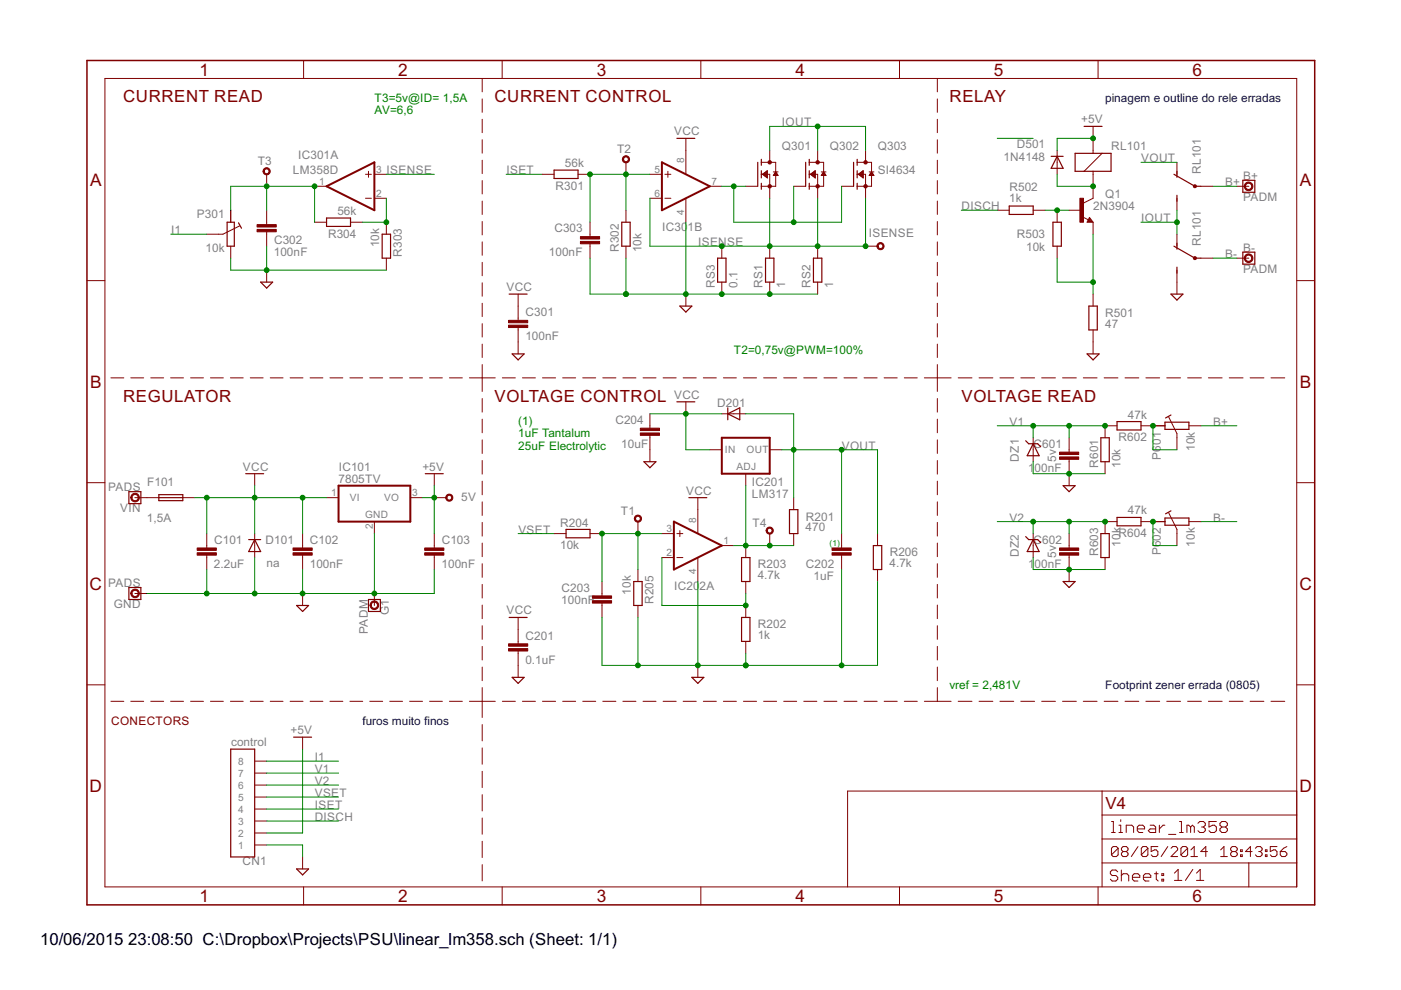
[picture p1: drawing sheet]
<svg xmlns="http://www.w3.org/2000/svg" width="297mm" height="210mm" viewBox="0 0 297 210" stroke-linecap="round" stroke-linejoin="round" font-family="sans-serif">
<g fill="none" stroke="#800000" stroke-width=".21">
<path d="M22.2 16.6h252.7v171.4h-252.7zM64.4 12.8v3.8M102.2 16.6v2.9M106.5 12.8v3.8M148.6 12.8v3.8M190.7 12.8v3.8M198.7 16.6v2.9M232.8 12.8v3.8M56.5 37v2.5M66.7 39.5h2.5M77.5 37h1.2M78.1 36.3v1.3"/>
<path d="M79.4 37h2.5M102.2 21v2.8M102.2 25.3v2.8M102.2 29.6v2.9M102.2 34v2.8M102.2 38.3v2.8M114.9 37h2.6M122.6 37h2.5M132.7 34.4v2.6M137.8 37h2.5M141 37h1.2M141.6 36.3v1.3"/>
<path d="M145.4 29.3v7.7M150.5 39.5h2.5M158.1 39.5h2.6M161.4 37h1.8v5M161.4 34.4h3.1v5.1h-3.1M161.7 37l1-.8v1.5zM161.7 37h1M161.8 36.9h.9M161.9 37.1h.8M161.9 36.7h.8M162 37.2h.7M162.1 36.6h.6"/>
<path d="M162.2 37.4h.5M162.3 36.5h.4M162.3 37.5h.4M162.4 36.4h.3M162.5 37.6h.2M162.6 36.3h.1M162.7 37.7h.1M163.2 31.9v2.5M164 36.4h1M164 37.1h.9M164.1 37h.7M164.2 36.9h.5"/>
<path d="M164.3 36.7h.4M164.3 36.6h.3M164.4 36.5h.1M164.5 36.4l.5 .8h-1zM168.3 39.5h2.5M171.6 37h1.8v5M171.6 34.4h3v5.1h-3M171.8 37l1-.8v1.5zM171.9 37h.9M171.9 36.9h.9M172 37.1h.8M172.1 36.7h.7"/>
<path d="M172.2 37.2h.6M172.3 36.6h.5M172.4 37.4h.4M172.4 36.5h.4M172.5 37.5h.3M172.6 36.4h.2M172.7 37.6h.1M172.7 36.3h.1M172.8 37.7h.1M173.4 31.9v2.5M174.1 36.4h1M174.2 37.1h.9"/>
<path d="M174.3 37h.7M174.3 36.9h.6M174.4 36.7h.4M174.5 36.6h.2M174.6 36.5h.1M174.6 36.4l.5 .8h-1zM178.4 39.5h2.6M181.7 37h1.8v5M181.7 34.4h3.1v5.1h-3.1M182 37l1-.8v1.5zM182 37h1M182.1 36.9h.9"/>
<path d="M182.2 37.1h.8M182.3 36.7h.7M182.4 37.2h.6M182.4 36.6h.6M182.5 37.4h.5M182.6 36.5h.4M182.7 37.5h.3M182.8 36.4h.2M182.8 37.6h.2M182.9 36.3h.1M183 37.7h.1M183.5 31.9v2.5"/>
<path d="M184.3 36.4h1M184.3 37.1h.9M184.4 37h.7M184.5 36.9h.6M184.6 36.7h.4M184.7 36.6h.2M184.7 36.5h.1M184.8 36.4l.5 .8h-1zM198.7 21v2.8M198.7 25.3v2.8M198.7 29.6v2.9M198.7 34v2.8"/>
<path d="M198.7 38.3v2.8M224.1 31.9v5.1M231.8 26.8v5.7M231.8 36.3v5.7l-2.1 1.1M233.7 32.5l-3.9 3.8M249.5 34.4v2.6M254.6 39.5h2.6M262.2 39.5h2.6M18.4 59.5h3.8M48.9 44.6v2.5M48.9 52.2v2.5M50.8 47.9l-3.5 1.8h-3.5"/>
<path d="M56.5 44.6v3M56.5 49.1v3.1M56.5 57.3v2.5M66.7 47.1h2.5M74.3 47.1h2.6M77.5 42h1.2M79.4 42h2.5M81.9 47.1v2.6M81.9 54.7v2.6M102.2 42.6v2.9M102.2 47v2.8M102.2 51.3v2.8"/>
<path d="M102.2 55.6v2.9M102.2 60v2.8M125.1 47.1v3.1M125.1 51.7v3M132.7 44.6v2.5M132.7 52.2v2.5M137.8 42h2.5M141 42h1.2M145.4 42v5.1M153 52.2v2.5M153 59.8v2.6M163.2 52.2v2.5"/>
<path d="M163.2 59.8v2.6M173.4 52.2v2.5M173.4 59.8v2.6M183.5 52.2h2.6M198.7 42.6v2.9M198.7 47v2.8M198.7 51.3v2.8M198.7 55.6v2.9M198.7 60v2.8M211.4 44.6h2.6M219.1 44.6h2.5M224.1 44.6v2.5"/>
<path d="M224.1 52.2v2.5M226.7 44.6h2.5M229.5 46l1.3 .6M231 46.1l.8 1h-1.3zM231.8 47.1v2.6M249.5 42v2.6M249.5 49.7v2.5M249.5 57.3v5.1M254.6 54.7h2.6M262.2 54.7h2.6M274.9 59.5h3.8M102.2 64.3v2.8"/>
<path d="M102.2 68.6v2.9M102.2 73v2.8M102.2 77.3v5.7M109.9 62.4v5.5M109.9 69.4v5.6M145.4 62.4v2.5M198.7 64.3v2.8M198.7 68.6v2.9M198.7 73v2.8M198.7 77.3v5.7M231.8 62.4v2.5M231.8 70v5"/>
<path d="M23.5 80.1h2.7M27.7 80.1h2.8M32 80.1h2.7M36.2 80.1h2.7M40.4 80.1h2.7M44.6 80.1h2.7M48.9 80.1h2.7M53.1 80.1h2.7M57.3 80.1h2.7M61.5 80.1h2.7M65.7 80.1h2.8M70 80.1h2.7"/>
<path d="M74.2 80.1h2.7M78.4 80.1h2.7M82.6 80.1h2.7M86.8 80.1h2.8M91.1 80.1h2.7M95.3 80.1h2.7M99.5 80.1h5.5M102.2 84.5v2.9M102.2 88.9v2.9M102.2 93.3v2.8M102.2 97.6v2.9M106.5 80.1h2.8"/>
<path d="M110.8 80.1h2.7M115 80.1h2.8M119.3 80.1h2.7M123.5 80.1h2.8M127.8 80.1h2.8M132.1 80.1h2.7M136.3 80.1h2.8M137.8 87.7v3.1M137.8 92.3v5.6M140.6 80.1h2.8M144.8 80.1h2.8M145.4 85.2v2.5"/>
<path d="M149.1 80.1h2.8M150.5 95.4h2.5M153 87.7h5.1M153.4 80.1h2.7M157.6 80.1h2.8M161.9 80.1h2.8M163.2 95.4h2.5M166.2 80.1h2.7M170.4 80.1h2.8M174.7 80.1h2.7M178.9 80.1h2.8M183.2 80.1h2.8"/>
<path d="M187.5 80.1h2.7M191.7 80.1h2.8M196 80.1h5.7M198.7 84.5v2.9M198.7 88.9v2.9M198.7 93.3v2.8M198.7 97.6v2.9M203.2 80.1h2.9M207.6 80.1h2.9M212 80.1h2.9M216.4 80.1h3M219.1 92.8v5.1"/>
<path d="M220.9 80.1h2.9M225.3 80.1h2.9M226.7 92.8v3.1M226.7 97.4v5.6M229.7 80.1h2.9M234.1 80.1h2.9M234.3 97.9v2.5M236.8 90.3h-2.5v2.5M238.5 80.1h2.9M241.9 90.3h5.1M243 80.1h2.9M247.4 80.1h2.9"/>
<path d="M247.8 88.4l1.7 3.5v3.5M251.8 80.1h2.9M252.1 90.3h2.5M256.2 80.1h2.9M260.6 80.1h2.9M265 80.1h3M269.5 80.1h2.9M18.4 102.3h3.8M28.6 105.5h5.1M38.8 105.5h2.5M43.8 113.1v3.1M43.8 117.7v3.1"/>
<path d="M54 100.4v2.6M54 113.1v5.1M64.2 113.1v3.1M64.2 117.7v3.1M69.2 105.5h2.6M79.4 110.6v2.5M87 105.5h2.5M92.1 105.5h2.5M92.1 100.4v2.6M92.1 113.1v3.1M92.1 117.7v3.1M102.2 102v2.9"/>
<path d="M102.2 106.4v2.9M102.2 110.8v2.9M102.2 115.1v2.9M102.2 119.5v2.9M117.5 113.1h2.5M125.1 113.1h2.5M135.3 110.6v2.5M140.3 113.1h2.6M140.3 118.2h2.6M143.5 113.1h1.3M143.5 118.2h1.3M144.1 112.5v1.3"/>
<path d="M148 105.5v7.6M148 118.2v5.1M153 115.7h2.6M158.1 100.4v2.6M158.1 115.7v2.5M163.2 113.1v2.6M168.3 105.5v2.6M168.3 113.1v2.6M178.4 113.1v3.1M178.4 117.7v3.1M186.1 113.1v2.6M198.7 102v2.9"/>
<path d="M198.7 106.4v2.9M198.7 110.8v2.9M198.7 115.1v2.9M198.7 119.5v2.9M219.1 113.1v5.1M226.7 113.1v3.1M226.7 117.7v5.6M234.3 118.2v2.6M236.8 110.6h-2.5v2.5M241.9 110.6h5.1M247.8 108.7l1.7 3.5v3.5M252.1 110.6h2.5"/>
<path d="M274.9 102.3h3.8M28.6 125.8h2.5M64.2 125.8v2.6M79.4 125.8v2.6M102.2 123.9v2.9M102.2 128.3v2.9M102.2 132.7v2.9M102.2 137.1v2.8M109.9 130.9v5.6M109.9 138v5.6M127.6 123.3v3M127.6 127.9v3"/>
<path d="M135.3 120.8v2.5M135.3 128.4v2.5M158.1 123.3v2.5M158.1 128.4v2.5M158.1 136v2.5M186.1 120.8v2.5M198.7 123.9v2.9M198.7 128.3v2.9M198.7 132.7v2.9M198.7 137.1v2.8M18.4 145.2h3.8M23.5 148.7h2.7"/>
<path d="M27.7 148.7h2.8M32 148.7h2.7M36.2 148.7h2.7M40.4 148.7h2.7M44.6 148.7h2.7M48.9 148.7h2.7M53.1 148.7h2.7M57.3 148.7h2.7M61.5 148.7h2.7M64.2 156.3v2.5M65.7 148.7h2.8M70 148.7h2.7"/>
<path d="M74.2 148.7h2.7M78.4 148.7h2.7M82.6 148.7h2.7M86.8 148.7h2.8M91.1 148.7h2.7M95.3 148.7h2.7M99.5 148.7h5.5M102.2 141.4v2.9M102.2 145.8v6.3M102.2 153.6v3.5M102.2 158.6v3.4M106.5 148.7h2.8"/>
<path d="M110.8 148.7h2.7M115 148.7h2.8M119.3 148.7h2.7M123.5 148.7h2.8M127.8 148.7h2.8M132.1 148.7h2.7M136.3 148.7h2.8M140.6 148.7h2.8M144.8 148.7h2.8M148 141.1v2.5M149.1 148.7h2.8M153.4 148.7h2.7"/>
<path d="M157.6 148.7h2.8M161.9 148.7h2.8M166.2 148.7h2.7M170.4 148.7h2.8M174.7 148.7h2.7M178.9 148.7h2.8M183.2 148.7h2.8M187.5 148.7h2.7M191.7 148.7h2.8M196 148.7h5.7M198.7 141.4v2.9M198.7 145.8v2.9"/>
<path d="M203.2 148.7h2.9M207.6 148.7h2.9M212 148.7h2.9M216.4 148.7h3M220.9 148.7h2.9M225.3 148.7h2.9M229.7 148.7h2.9M234.1 148.7h2.9M238.5 148.7h2.9M243 148.7h2.9M247.4 148.7h2.9M251.8 148.7h2.9"/>
<path d="M256.2 148.7h2.9M260.6 148.7h2.9M265 148.7h3M269.5 148.7h2.9M274.9 145.2h3.8M54 179.2h2.5M54 176.6h2.5M54 174.1h2.5M54 171.5h2.5M54 169h2.5M54 166.5h2.5M54 163.9h2.5"/>
<path d="M54 161.4h2.5M102.2 163.5v3.5M102.2 168.5v3.4M102.2 173.4v3.5M102.2 178.4v3.4M233.7 167.7v20.3M233.7 177.9h41.2M233.7 172.8h41.2M235.7 174.2h.4v2.3M235.7 176.5h.8M237.1 179.9l-.4-.4h-.7l-.4 .4v1.4M237.1 179.9v1.4l-.4 .3h-.7l-.4-.3"/>
<path d="M237.1 179.9l-1.5 1.4M237.2 176.5h.8M237.2 175h.4v1.5M237.6 173.8v.4M238.8 176.5v-1.5h1.2l.3 .3v1.2M241.1 175.7h1.6v-.4l-.4-.3h-.8l-.4 .3v.8l.4 .4h.8M241.3 179.5l-1.4 2.1M243.4 179.9l-.4-.4h-.7l-.3 .4v1.4M243.4 179.9v1.4l-.4 .3h-.7l-.3-.3M243.4 179.9l-1.4 1.4M243.9 175h.7l.4 .3v1.2h-1.1l-.4-.4 .4-.4h1.1M245.5 179.5h-1.4v1.1l.7-.4h.3l.4 .4v.7l-.4 .3h-.7l-.3-.3"/>
<path d="M245.8 175v1.5M247 175h-.4l-.8 .7M247.6 179.5l-1.4 2.1M247.8 176.9h1.5M248.3 179.9l.3-.4h.7l.4 .4v.3l-1.4 1.4h1.4M250.1 174.2h.4v2.3M250.1 176.5h.8M251.8 179.9l-.4-.4h-.7l-.3 .4v1.4M251.8 179.9v1.4l-.4 .3h-.7l-.3-.3M251.8 179.9l-1.4 1.4M252.4 175.3l-.4-.3h-.3v1.5M252.4 175.3v1.2"/>
<path d="M252.4 175.3l.4-.3 .4 .3v1.2M254 174.6l.4-.4h.8l.3 .4v.4l-.3 .3M254.8 175.3h.4M255.2 175.3l.3 .4v.4l-.3 .4h-.8l-.4-.4M257.9 174.2h-1.6v1.1l.8-.3h.4l.4 .3v.8l-.4 .4h-.8l-.4-.4M259.1 175.3l-.4-.3v-.4l.4-.4h.7l.4 .4v.4l-.4 .3M259.1 175.3l-.4 .4v.4l.4 .4h.7l.4-.4v-.4l-.4-.4M259.1 175.3h.7M266.2 179.9l.3-.4h.7l.4 .4v.3l-.4 .4M270.7 179.5h-1.4v1.1l.7-.4h.4l.3 .4v.7l-.3 .3h-.7l-.4-.3M272.8 179.5l-.7 .4-.7 .7M274.9 167.7h-95.2v20.3"/>
<path d="M64.2 181.7v2.5M64.4 188v3.9M102.2 183.3v3.5M106.5 188v3.9M148.6 188v3.9M190.7 188v3.9M232.8 188v3.9M233.7 183h41.2M237 184.8l-.4-.3h-.8l-.4 .3v.5l.4 .3h.8l.4 .4v.4l-.4 .4h-.8l-.4-.4M237.7 184.5v2.3M237.7 185.6l.4-.3h.8l.4 .3v1.2M238.1 180.6l-.3-.4v-.3l.3-.4h.7l.4 .4v.3l-.4 .4"/>
<path d="M238.1 180.6l-.3 .3v.4l.3 .3h.7l.4-.3v-.4l-.4-.3M238.1 180.6h.7M240.1 186h1.6v-.4l-.4-.3h-.8l-.4 .3v.8l.4 .4h.8M242.4 186h1.6v-.4l-.4-.3h-.8l-.4 .3v.8l.4 .4h.8M244.8 185.3h.8M245.2 184.8v1.6l.4 .4M246.3 185.3h.4v.3h-.4zM246.3 186.4h.4v.4h-.4zM249 185.1l.8-.8v2.4M249 186.7h1.6M252.5 180.2l.7-.7v2.1M252.5 181.6h1.4"/>
<path d="M252.9 184.3l-1.6 2.4M253.7 186.7h1.5M253.7 185.1l.8-.8v2.4M256 180.6h-1.4l1.1-1.1v2.1M258.8 181.6h1.4M258.8 180.2l.7-.7v2.1M261.3 180.6l-.4-.4v-.3l.4-.4h.7l.3 .4v.3l-.3 .4M261.3 180.6l-.4 .3v.4l.4 .3h.7l.3-.3v-.4l-.3-.3M261.3 180.6h.7M263 181.3h.4v.3h-.4zM263 180.2h.4v.4h-.4zM264.8 183v5"/>
<path d="M265.5 180.6h-1.4l1-1.1v2.1M266.9 180.6h.3M267.2 180.6l.4 .3v.4l-.4 .3h-.7l-.3-.3M268.3 181.3h.3v.3h-.3zM268.3 180.2h.3v.4h-.3zM271.4 180.6h1.1l.3 .3v.4l-.3 .3h-.7l-.4-.3z"/>
</g>
<g fill="none" stroke="#800000" stroke-width=".25">
<path d="M117.5 36.1h5.1v1.7h-5.1zM143.5 29.3h3.8M160.7 34.4v5.1M161.4 33.8v1.3M161.4 36.2v1.5M161.4 38.9v1.2M170.8 34.4v5.1M171.6 33.8v1.3M171.6 36.2v1.5M171.6 38.9v1.2M181 34.4v5.1M181.7 33.8v1.3"/>
<path d="M181.7 36.2v1.5M181.7 38.9v1.2M222.9 33.1h2.5M224.1 33.1l1.3 2.6h-2.5zM227.9 32.5h7.7v3.8h-7.7zM229.8 26.8h3.9M248.9 37l4.4 2.5h1.3M249.5 36.3v1.3M263.5 38.2h2.5v2.6h-2.5zM48.2 47.1h1.5v5.1h-1.5zM50.6 47.2l.6 1.2M55.3 59.8h2.5l-1.3 1.3z"/>
<path d="M69.2 46.2h5.1v1.8h-5.1zM81 49.7h1.8v5h-1.8zM131.8 47.1h1.8v5.1h-1.8zM152.1 54.7h1.8v5.1h-1.8zM162.3 54.7h1.8v5.1h-1.8zM172.5 54.7h1.7v5.1h-1.7zM214 43.7h5.1v1.8h-5.1zM223.2 47.1h1.8v5.1h-1.8zM231 46.6l.1 .3h-.4l.3-.5 .5 .6h-.8M248.9 52.2l4.4 2.5h1.3M249.5 41.4v1.3M249.5 51.6v1.2"/>
<path d="M249.5 56.6v1.3M263.5 53.5h2.5v2.5h-2.5zM107.9 62.4h3.9M108.6 75h2.5l-1.2 1.3zM144.1 64.9h2.6l-1.3 1.3zM230.5 75h2.5l-1.2 1.3zM230.9 64.9h1.7v5.1h-1.7zM248.3 62.4h2.5l-1.3 1.2zM136.5 97.9h2.6l-1.3 1.3zM143.5 85.2h3.8M154.3 87.7l2.5-1.2v2.5zM154.3 86.5v2.5"/>
<path d="M217.5 93.5l.6 .6h1.9l.6 .6M219.1 94.1l1.2 2.5h-2.5zM233.4 92.8h1.8v5.1h-1.8zM236.8 89.4h5.1v1.8h-5.1zM247 89.5h5.1v1.5h-5.1zM248.3 88l-1.2 .6M27.3 104.2h2.6v2.6h-2.6zM33.7 105.5h5.1M33.7 104.9h5.1v1.3h-5.1zM52.1 100.4h3.8M52.7 114.4h2.6M54 114.4l1.3 2.5h-2.6z"/>
<path d="M90.2 100.4h3.8M120 112.2h5.1v1.8h-5.1zM146 105.5h3.9M157.2 118.2h1.8v5.1h-1.8zM167.4 108.1h1.8v5h-1.8zM185.2 115.7h1.7v5.1h-1.7zM217.5 113.8l.6 .6h1.9l.6 .6M219.1 114.4l1.2 2.5h-2.5zM225.4 103h2.5l-1.2 1.2zM233.4 113.1h1.8v5.1h-1.8zM236.8 109.7h5.1v1.8h-5.1zM247 109.8h5.1v1.6h-5.1z"/>
<path d="M248.3 108.3l-1.2 .6M27.3 124.6h2.6v2.5h-2.6zM62.9 128.4h2.5l-1.2 1.2zM78.1 127.1h2.5v2.5h-2.5zM107.9 130.9h3.9M134.4 123.3h1.7v5.1h-1.7zM157.2 130.9h1.8v5.1h-1.8zM225.4 123.3h2.5l-1.2 1.3zM48.9 158.8h5.1v22.9h-5.1zM62.3 156.3h3.8M108.6 143.6h2.5l-1.2 1.3zM146.7 143.6h2.5l-1.2 1.3z"/>
<path d="M62.9 184.2h2.5l-1.2 1.3z"/>
</g>
<g fill="#800000" stroke="#800000" stroke-width=".21">
<path d="M41.8 117.2h4.1v.5h-4.1z"/>
<path d="M41.8 116.2h4.1v.5h-4.1z"/>
<path d="M176.4 117.2h4.1v.5h-4.1z"/>
<path d="M176.4 116.2h4.1v.5h-4.1z"/>
<path d="M90 117.2h4.1v.5h-4.1z"/>
<path d="M90 116.2h4.1v.5h-4.1z"/>
<path d="M62.1 117.2h4.1v.5h-4.1z"/>
<path d="M62.1 116.2h4.1v.5h-4.1z"/>
<path d="M125.6 127.4h4.1v.5h-4.1z"/>
<path d="M125.6 126.3h4.1v.6h-4.1z"/>
<path d="M123.1 50.2h4v.5h-4z"/>
<path d="M123.1 51.2h4v.5h-4z"/>
<path d="M135.8 91.8h4v.5h-4z"/>
<path d="M135.8 90.8h4v.5h-4z"/>
<path d="M107.8 137.5h4.1v.5h-4.1z"/>
<path d="M107.8 136.5h4.1v.5h-4.1z"/>
<path d="M224.6 96.9h4.1v.5h-4.1z"/>
<path d="M224.6 95.9h4.1v.5h-4.1z"/>
<path d="M54.5 47.6h4.1v.5h-4.1z"/>
<path d="M54.5 48.6h4.1v.5h-4.1z"/>
<path d="M107.8 68.9h4.1v.5h-4.1z"/>
<path d="M107.8 67.9h4.1v.5h-4.1z"/>
<path d="M229 42h.7v5.1h-.7z"/>
<path d="M224.6 117.2h4.1v.5h-4.1z"/>
<path d="M224.6 116.2h4.1v.5h-4.1z"/>
</g>
<g fill="#800000" stroke="#800000" stroke-width=".21">
<path d="M264 39a.92 .92 0 0 1 1.5 0 .92 .92 0 0 1-.5 1.4 .92 .92 0 0 1-1.2-.9h.3a.66 .66 0 0 1 .8-.6 .66 .66 0 0 1 .3 1 .66 .66 0 0 1-1.1-.2v-.2h-.3z" fill-rule="evenodd"/>
<path d="M264.2 54a.92 .92 0 0 1 1.4 .4 .92 .92 0 0 1-.7 1.2 .92 .92 0 0 1-1.1-.9h.3a.66 .66 0 0 1 .9-.6 .66 .66 0 0 1 .2 1.1 .66 .66 0 0 1-1.1-.3v-.2h-.3z" fill-rule="evenodd"/>
<path d="M28.1 104.8a.91 .91 0 0 1 1.4 .3 .91 .91 0 0 1-.7 1.3 .91 .91 0 0 1-1.1-.9h.3a.67 .67 0 0 1 1-.6 .67 .67 0 0 1 .1 1.2 .67 .67 0 0 1-1.1-.4v-.2h-.3z" fill-rule="evenodd"/>
<path d="M28.1 125.1a.91 .91 0 0 1 1.4 .3 .91 .91 0 0 1-.7 1.3 .91 .91 0 0 1-1.1-.9h.3a.67 .67 0 0 1 1-.5 .67 .67 0 0 1 .1 1.1 .67 .67 0 0 1-1.1-.4v-.2h-.3z" fill-rule="evenodd"/>
<path d="M94.7 105a.76 .76 0 0 1 1.2 .1 .76 .76 0 0 1-.5 1.2 .76 .76 0 0 1-.9-.8h.2a.51 .51 0 0 1 .7-.5 .51 .51 0 0 1 .2 .8 .51 .51 0 0 1-.8-.1l-.1-.2h-.2z" fill-rule="evenodd"/>
<path d="M186.1 51.7a.75 .75 0 0 1 1.2 .1 .75 .75 0 0 1-.4 1.1 .75 .75 0 0 1-1-.7h.3a.51 .51 0 0 1 .7-.4 .51 .51 0 0 1 .1 .8 .51 .51 0 0 1-.8-.2v-.2h-.3z" fill-rule="evenodd"/>
<path d="M132.1 33.3a.76 .76 0 0 1 1.2 0 .76 .76 0 0 1-.4 1.2 .76 .76 0 0 1-.9-.7h.2a.51 .51 0 0 1 .7-.5 .51 .51 0 0 1 .2 .8 .51 .51 0 0 1-.9-.1v-.2h-.2z" fill-rule="evenodd"/>
<path d="M134.7 109.5a.76 .76 0 0 1 1.2 0 .76 .76 0 0 1-.4 1.2 .76 .76 0 0 1-1-.7h.2a.52 .52 0 0 1 .8-.5 .52 .52 0 0 1 .1 .9 .52 .52 0 0 1-.8-.3l-.1-.1h-.2z" fill-rule="evenodd"/>
<path d="M78.8 127.6a.92 .92 0 0 1 1.4 .3 .92 .92 0 0 1-.6 1.3 .92 .92 0 0 1-1.2-.9h.3a.67 .67 0 0 1 .9-.6 .67 .67 0 0 1 .2 1.1 .67 .67 0 0 1-1.1-.3v-.2h-.3z" fill-rule="evenodd"/>
<path d="M55.9 35.8a.76 .76 0 0 1 1.3 .1 .76 .76 0 0 1-.4 1.1 .76 .76 0 0 1-1-.7h.2a.51 .51 0 0 1 .8-.4 .51 .51 0 0 1 .1 .8 .51 .51 0 0 1-.9-.2v-.2h-.2z" fill-rule="evenodd"/>
<path d="M162.6 112a.76 .76 0 0 1 1.2 .1 .76 .76 0 0 1-.4 1.1 .76 .76 0 0 1-1-.7h.3a.51 .51 0 0 1 .7-.4 .51 .51 0 0 1 .1 .8 .51 .51 0 0 1-.8-.2v-.2h-.3z" fill-rule="evenodd"/>
<circle cx="163.2" cy="39.5" r=".36"/>
<circle cx="163.2" cy="34.4" r=".36"/>
<circle cx="173.4" cy="39.5" r=".36"/>
<circle cx="173.4" cy="34.4" r=".36"/>
<circle cx="253.3" cy="54.7" r=".33"/>
<circle cx="253.3" cy="39.5" r=".33"/>
<circle cx="183.5" cy="39.5" r=".36"/>
<circle cx="183.5" cy="34.4" r=".36"/>
</g>
<path d="M69.2 39.5l10.2-5.1v10.2zM140.3 34.4l10.2 5.1-10.2 5.1zM153 92.8h10.2v7.6h-10.2zM71.8 103h15.2v7.6h-15.2zM142.9 110.6l10.1 5.1-10.1 5.1z" fill="none" stroke="#800000" stroke-width=".42"/>
<path d="M18.4 12.8h260.3v179.1h-260.3z" fill="none" stroke="#800000" stroke-width=".32"/>
<g fill="none" stroke="#008000" stroke-width=".21">
<path d="M56.5 39.5v5.1M81.9 37h10.2M107.3 37h7.6M132.7 37v7.6M137.8 37h-12.7v10.1M153 39.5h5.1M155.6 39.5v7.6h22.8v-7.6M163.2 31.9v-5.1h20.3v5.1M168.3 39.5v7.6M173.4 26.8v5.1M211.4 29.3h7.7M224.1 37v2.5h7.7"/>
<path d="M231.8 29.3h-7.7v2.6M241.9 34.4h7.6M257.2 39.5h5M36.2 49.7h7.6M48.9 54.7v2.6h33M48.9 44.6v-5.1h17.8v7.6M56.5 52.2v5.1M81.9 42v5.1h-5M125.1 54.7v7.7h48.3M132.7 54.7v7.7M137.8 42v10.2h45.7v-10.2M145.4 47.1v15.3"/>
<path d="M163.2 42v10.2M173.4 42v10.2M203.8 44.6h7.6M221.6 44.6h5.1M224.1 54.7v5.1h7.7M231.8 49.7v12.7M241.9 47.1h7.6M249.5 44.6v5.1M257.2 54.7h5M137.8 87.7h15.2M145.4 87.7v7.7h5.1M158.1 87.7h10.2v17.8"/>
<path d="M165.7 95.4h20.4v17.7M178.4 95.4v17.7M211.4 90.3h22.9M219.1 97.9v2.5h15.2M219.1 90.3v2.5M226.7 90.3v2.5M244.5 90.3v5.1h5M254.6 90.3h7.6M41.3 105.5h27.9M43.8 105.5v7.6M54 103v10.1M54 118.2v7.6"/>
<path d="M64.2 105.5v7.6M79.4 113.1v12.7M89.5 105.5h2.6M92.1 103v10.1M109.9 113.1h7.6M135.3 113.1v7.7M140.3 118.2v10.2h17.8v-2.6M140.3 113.1h-12.7v10.2M155.6 115.7h12.7M158.1 103v12.7M211.4 110.6h22.9M219.1 110.6v2.5"/>
<path d="M219.1 118.2v2.6h15.2M226.7 110.6v2.5M244.5 110.6v5.1h5M254.6 110.6h7.6M43.8 120.8v5M64.2 120.8v5M92.1 120.8v5h-61M135.3 130.9v10.2M148 123.3v17.8M158.1 138.5v2.6M178.4 120.8v20.3M186.1 123.3v17.8h-58.5v-10.2"/>
<path d="M64.2 158.8v17.8h-7.7M56.5 179.2h7.7v2.5M56.5 171.5h15.3M56.5 169h15.3M56.5 174.1h15.3M56.5 163.9h15.3M56.5 166.5h15.3M56.5 161.4h15.3"/>
</g>
<g fill="#008000" stroke="#008000" stroke-width=".21">
<circle cx="56.5" cy="57.3" r=".51"/>
<circle cx="158.1" cy="141.1" r=".51"/>
<circle cx="178.4" cy="141.1" r=".51"/>
<circle cx="135.3" cy="141.1" r=".51"/>
<circle cx="148" cy="141.1" r=".51"/>
<circle cx="132.7" cy="62.4" r=".51"/>
<circle cx="163.2" cy="62.4" r=".51"/>
<circle cx="145.4" cy="62.4" r=".51"/>
<circle cx="153" cy="62.4" r=".51"/>
<circle cx="43.8" cy="125.8" r=".51"/>
<circle cx="79.4" cy="125.8" r=".51"/>
<circle cx="64.2" cy="125.8" r=".51"/>
<circle cx="54" cy="125.8" r=".51"/>
<circle cx="226.7" cy="100.4" r=".51"/>
<circle cx="226.7" cy="120.8" r=".51"/>
<circle cx="155.6" cy="39.5" r=".51"/>
<circle cx="168.3" cy="47.1" r=".51"/>
<circle cx="125.1" cy="37" r=".51"/>
<circle cx="132.7" cy="37" r=".51"/>
<circle cx="158.1" cy="115.7" r=".51"/>
<circle cx="163.2" cy="115.7" r=".51"/>
<circle cx="92.1" cy="105.5" r=".51"/>
<circle cx="231.8" cy="29.3" r=".51"/>
<circle cx="158.1" cy="128.4" r=".51"/>
<circle cx="168.3" cy="95.4" r=".51"/>
<circle cx="178.4" cy="95.4" r=".51"/>
<circle cx="127.6" cy="113.1" r=".51"/>
<circle cx="135.3" cy="113.1" r=".51"/>
<circle cx="81.9" cy="47.1" r=".51"/>
<circle cx="56.5" cy="39.5" r=".51"/>
<circle cx="66.7" cy="39.5" r=".51"/>
<circle cx="64.2" cy="105.5" r=".51"/>
<circle cx="54" cy="105.5" r=".51"/>
<circle cx="43.8" cy="105.5" r=".51"/>
<circle cx="145.4" cy="87.7" r=".51"/>
<circle cx="224.1" cy="44.6" r=".51"/>
<circle cx="231.8" cy="39.5" r=".51"/>
<circle cx="244.5" cy="90.3" r=".51"/>
<circle cx="234.3" cy="90.3" r=".51"/>
<circle cx="226.7" cy="90.3" r=".51"/>
<circle cx="219.1" cy="90.3" r=".51"/>
<circle cx="244.5" cy="110.6" r=".51"/>
<circle cx="226.7" cy="110.6" r=".51"/>
<circle cx="234.3" cy="110.6" r=".51"/>
<circle cx="219.1" cy="110.6" r=".51"/>
<circle cx="163.2" cy="52.2" r=".51"/>
<circle cx="173.4" cy="52.2" r=".51"/>
<circle cx="153" cy="52.2" r=".51"/>
<circle cx="183.5" cy="52.2" r=".51"/>
<circle cx="249.5" cy="47.1" r=".51"/>
<circle cx="173.4" cy="26.8" r=".51"/>
<circle cx="231.8" cy="59.8" r=".51"/>
</g>
<g font-size="4.1" fill="#800000">
<text x="42.3" y="16">1</text>
<text x="84.4" y="16">2</text>
<text x="126.5" y="16">3</text>
<text x="168.6" y="16">4</text>
<text x="210.7" y="16">5</text>
<text x="252.9" y="16">6</text>
<text x="19.1" y="39.4">A</text>
<text x="275.6" y="39.4">A</text>
<text x="19.1" y="82.2">B</text>
<text x="275.6" y="82.2">B</text>
<text x="19" y="125.1">C</text>
<text x="275.5" y="125.1">C</text>
<text x="19" y="167.9">D</text>
<text x="275.5" y="167.9">D</text>
<text x="42.3" y="191.2">1</text>
<text x="84.4" y="191.2">2</text>
<text x="126.5" y="191.2">3</text>
<text x="168.6" y="191.2">4</text>
<text x="210.7" y="191.2">5</text>
<text x="252.9" y="191.2">6</text>
</g>
<g font-size="4" fill="#800000">
<text x="26.1" y="21.7">CURRENT READ</text>
<text x="104.8" y="21.7">CURRENT CONTROL</text>
<text x="201.3" y="21.7">RELAY</text>
<text x="26.1" y="85.2">REGULATOR</text>
<text x="104.8" y="85.2">VOLTAGE CONTROL</text>
<text x="203.9" y="85.2">VOLTAGE READ</text>
<text x="234.4" y="171.5">V4</text>
</g>
<g font-size="4">
<text x="8.5" y="200.4">10/06/2015</text>
<text x="27.2" y="200.4">23:08:50 C:\Dropbox\Projects\PSU\linear_lm358.sch (Sheet: 1/1)</text>
</g>
<g font-size="2.8" fill="#008000">
<text x="79.4" y="21.6">T3=5v@ID= 1,5A</text>
<text x="79.4" y="24.3">AV=6,6</text>
<text x="155.6" y="75">T2=0,75v@PWM=100%</text>
<text x="109.9" y="90">(1)</text>
<text x="109.9" y="92.7">1uF Tantalum</text>
<text x="109.9" y="95.4">25uF Electrolytic</text>
<text x="201.3" y="146.1">vref = 2,481V</text>
</g>
<g font-size="2.8" fill="#000080">
<text x="234.3" y="21.7">pinagem e outline do rele erradas</text>
<text x="234.3" y="146.1">Footprint zener errada (0805)</text>
<text x="76.8" y="153.8">furos muito finos</text>
</g>
<g font-size="2.8" fill="#808080">
<text x="142.9" y="28.7">VCC</text>
<text x="165.8" y="26.8">IOUT</text>
<text x="229.2" y="26.2">+5V</text>
<text x="54.7" y="35">T3</text>
<text x="63.2" y="33.8">IC301A</text>
<text x="119.8" y="35.4">56k</text>
<text x="130.9" y="32.5">T2</text>
<text x="165.8" y="31.9">Q301</text>
<text x="175.9" y="31.9">Q302</text>
<text x="186.1" y="31.9">Q303</text>
<text x="212.7" y="34.2">1N4148</text>
<text x="215.6" y="31.4">D501</text>
<text x="235.6" y="31.9">RL101</text>
<text x="242" y="34.4">VOUT</text>
<text x="62.1" y="37">LM358D</text>
<text x="82" y="37">ISENSE</text>
<text x="107.4" y="37">ISET</text>
<text x="117.8" y="40.2">R301</text>
<text x="186.1" y="37">SI4634</text>
<text x="214" y="40.5">R502</text>
<text x="254.6" y="36.9" transform="rotate(-90 254.6 36.9)">RL101</text>
<text x="259.7" y="39.5">B+</text>
<text x="263.5" y="38.2">B+</text>
<text x="41.7" y="46.2">P301</text>
<text x="71.5" y="45.6">56k</text>
<text x="203.9" y="44.6">DISCH</text>
<text x="214" y="42.8">1k</text>
<text x="231.8" y="44.6">2N3904</text>
<text x="234.3" y="42">Q1</text>
<text x="242" y="47.1">IOUT</text>
<text x="263.5" y="42.7">PADM</text>
<text x="36.3" y="49.7">I1</text>
<text x="43.6" y="53.5">10k</text>
<text x="58.1" y="51.8">C302</text>
<text x="69.5" y="50.4">R304</text>
<text x="80.4" y="52.4" transform="rotate(-90 80.4 52.4)">10k</text>
<text x="117.5" y="49.3">C303</text>
<text x="131.2" y="53.4" transform="rotate(-90 131.2 53.4)">R302</text>
<text x="136" y="53.5" transform="rotate(-90 136 53.5)">10k</text>
<text x="140.4" y="49">IC30</text>
<text x="145.8" y="49">1B</text>
<text x="148" y="52.2">ISENSE</text>
<text x="184.2" y="50.3">ISENSE</text>
<text x="215.6" y="50.4">R503</text>
<text x="217.6" y="53.2">10k</text>
<text x="254.6" y="52.1" transform="rotate(-90 254.6 52.1)">RL101</text>
<text x="263.5" y="53.5">B-</text>
<text x="58.1" y="54.3">100nF</text>
<text x="85.2" y="54.4" transform="rotate(-90 85.2 54.4)">R303</text>
<text x="116.4" y="54.3">100nF</text>
<text x="259.7" y="54.7">B-</text>
<text x="263.5" y="57.9">PADM</text>
<text x="107.4" y="61.7">VCC</text>
<text x="151.5" y="61" transform="rotate(-90 151.5 61)">RS3</text>
<text x="156.3" y="61.1" transform="rotate(-90 156.3 61.1)">0.1</text>
<text x="161.7" y="61" transform="rotate(-90 161.7 61)">RS1</text>
<text x="166.5" y="61.1" transform="rotate(-90 166.5 61.1)">1</text>
<text x="171.9" y="61" transform="rotate(-90 171.9 61)">RS2</text>
<text x="176.7" y="61.1" transform="rotate(-90 176.7 61.1)">1</text>
<text x="111.4" y="67">C301</text>
<text x="234.3" y="69.5">47</text>
<text x="234.3" y="67.2">R501</text>
<text x="111.4" y="72.1">100nF</text>
<text x="130.5" y="89.9">C204</text>
<text x="142.9" y="84.6">VCC</text>
<text x="152.1" y="86.2">D201</text>
<text x="239.1" y="88.8">47k</text>
<text x="131.7" y="95">10uF</text>
<text x="178.5" y="95.4">VOUT</text>
<text x="214" y="90.3">V1</text>
<text x="219.1" y="95">C601</text>
<text x="237.2" y="93.6">R602</text>
<text x="253.3" y="95.6" transform="rotate(-90 253.3 95.6)">10k</text>
<text x="257.2" y="90.3">B+</text>
<text x="51.5" y="99.8">VCC</text>
<text x="71.8" y="99.8">IC101</text>
<text x="89.5" y="99.8">+5V</text>
<text x="216" y="97.9" transform="rotate(-90 216 97.9)">DZ1</text>
<text x="218" y="100.1">1</text>
<text x="219.4" y="100.1">00nF</text>
<text x="223.9" y="97.9" transform="rotate(-90 223.9 97.9)">5v</text>
<text x="232.8" y="99.1" transform="rotate(-90 232.8 99.1)">R601</text>
<text x="237.6" y="99.2" transform="rotate(-90 237.6 99.2)">10k</text>
<text x="246.1" y="97.5" transform="rotate(-90 246.1 97.5)">P601</text>
<text x="22.9" y="104.1">PADS</text>
<text x="31.2" y="103">F101</text>
<text x="71.8" y="102.3">7805TV</text>
<text x="97.8" y="106.2">5V</text>
<text x="145.5" y="104.9">VCC</text>
<text x="159.4" y="105.5">LM317</text>
<text x="159.4" y="103">IC201</text>
<text x="25.5" y="108.6">VIN</text>
<text x="31.1" y="110.6">1,5A</text>
<text x="109.9" y="113.1">VSET</text>
<text x="118.8" y="111.6">R204</text>
<text x="131.6" y="109.2">T1</text>
<text x="159.6" y="111.7">T4</text>
<text x="170.8" y="112.6">470</text>
<text x="170.9" y="110.4">R201</text>
<text x="214" y="110.6">V2</text>
<text x="237.2" y="113.9">R604</text>
<text x="239.1" y="109.1">47k</text>
<text x="257.2" y="110.6">B-</text>
<text x="45.4" y="115.3">C101</text>
<text x="56.3" y="115.3">D101</text>
<text x="65.7" y="115.3">C102</text>
<text x="93.7" y="115.3">C103</text>
<text x="118.7" y="116.4">10k</text>
<text x="188.6" y="118">R206</text>
<text x="216" y="118.2" transform="rotate(-90 216 118.2)">DZ2</text>
<text x="219.1" y="115.3">C602</text>
<text x="223.9" y="118.2" transform="rotate(-90 223.9 118.2)">5v</text>
<text x="232.8" y="117.9" transform="rotate(-90 232.8 117.9)">R603</text>
<text x="237.6" y="115.9" transform="rotate(-90 237.6 115.9)">10k</text>
<text x="246.1" y="117.8" transform="rotate(-90 246.1 117.8)">P602</text>
<text x="253.3" y="115.9" transform="rotate(-90 253.3 115.9)">10k</text>
<text x="22.9" y="124.4">PADS</text>
<text x="45.4" y="120.4">2.2uF</text>
<text x="56.5" y="120.2">na</text>
<text x="65.7" y="120.4">100nF</text>
<text x="93.6" y="120.4">100nF</text>
<text x="119" y="125.5">C203</text>
<text x="142.9" y="125.2">IC20</text>
<text x="148.3" y="125.2">2A</text>
<text x="160.7" y="122.8">4.7k</text>
<text x="160.7" y="120.5">R203</text>
<text x="170.9" y="120.4">C202</text>
<text x="172.5" y="122.9">1uF</text>
<text x="188.6" y="120.2">4.7k</text>
<text x="218" y="120.4">1</text>
<text x="219.4" y="120.4">00nF</text>
<text x="24.1" y="128.9">GND</text>
<text x="82.4" y="130.5" transform="rotate(-90 82.4 130.5)">G1</text>
<text x="107.4" y="130.3">VCC</text>
<text x="119" y="128">100nF</text>
<text x="133.7" y="126.1" transform="rotate(-90 133.7 126.1)">10k</text>
<text x="138.5" y="128.1" transform="rotate(-90 138.5 128.1)">R205</text>
<text x="78" y="134.4" transform="rotate(-90 78 134.4)">PADM</text>
<text x="111.4" y="135.6">C201</text>
<text x="160.7" y="135.5">1k</text>
<text x="160.7" y="133.2">R202</text>
<text x="111.4" y="140.7">0.1uF</text>
<text x="61.6" y="155.7">+5V</text>
<text x="49" y="158.1">control</text>
<text x="66.7" y="161.4">I1</text>
<text x="66.7" y="163.9">V1</text>
<text x="66.7" y="166.5">V2</text>
<text x="66.7" y="171.5">ISET</text>
<text x="66.7" y="169">VSET</text>
<text x="66.7" y="174.1">DISCH</text>
<text x="51.4" y="183.5">CN1</text>
</g>
<text font-size="2.8" fill="#800000" x="23.6" y="153.8">CONECTORS</text>
<g font-size="2.4" fill="#808080">
<text x="145.1" y="34.6" transform="rotate(-90 145.1 34.6)">8</text>
<text x="67.7" y="39.1">1</text>
<text x="79.7" y="41.7">2</text>
<text x="79.7" y="36.6">3</text>
<text x="138.8" y="41.7">6</text>
<text x="138.8" y="36.6">5</text>
<text x="150.8" y="39.1">7</text>
<text x="145.1" y="45.6" transform="rotate(-90 145.1 45.6)">4</text>
<text x="153.7" y="96">IN</text>
<text x="158.3" y="96">OUT</text>
<text x="156.1" y="99.7">ADJ</text>
<text x="70.2" y="105.2">1</text>
<text x="74.1" y="106.3">VI</text>
<text x="81.4" y="106.3">VO</text>
<text x="87.4" y="105.2">3</text>
<text x="77.4" y="109.8">GND</text>
<text x="79" y="112.1" transform="rotate(-90 79 112.1)">2</text>
<text x="141.3" y="112.8">3</text>
<text x="147.6" y="110.8" transform="rotate(-90 147.6 110.8)">8</text>
<text x="141.3" y="117.9">2</text>
<text x="153.4" y="115.3">1</text>
<text x="147.6" y="121.7" transform="rotate(-90 147.6 121.7)">4</text>
<text x="50.5" y="167.2">6</text>
<text x="50.5" y="164.7">7</text>
<text x="50.5" y="162.1">8</text>
<text x="50.5" y="172.3">4</text>
<text x="50.5" y="169.8">5</text>
<text x="50.5" y="179.9">1</text>
<text x="50.5" y="177.4">2</text>
<text x="50.5" y="174.8">3</text>
</g>
<text font-size="2" fill="#008000" x="175.9" y="115.7">(1)</text>
</svg>
